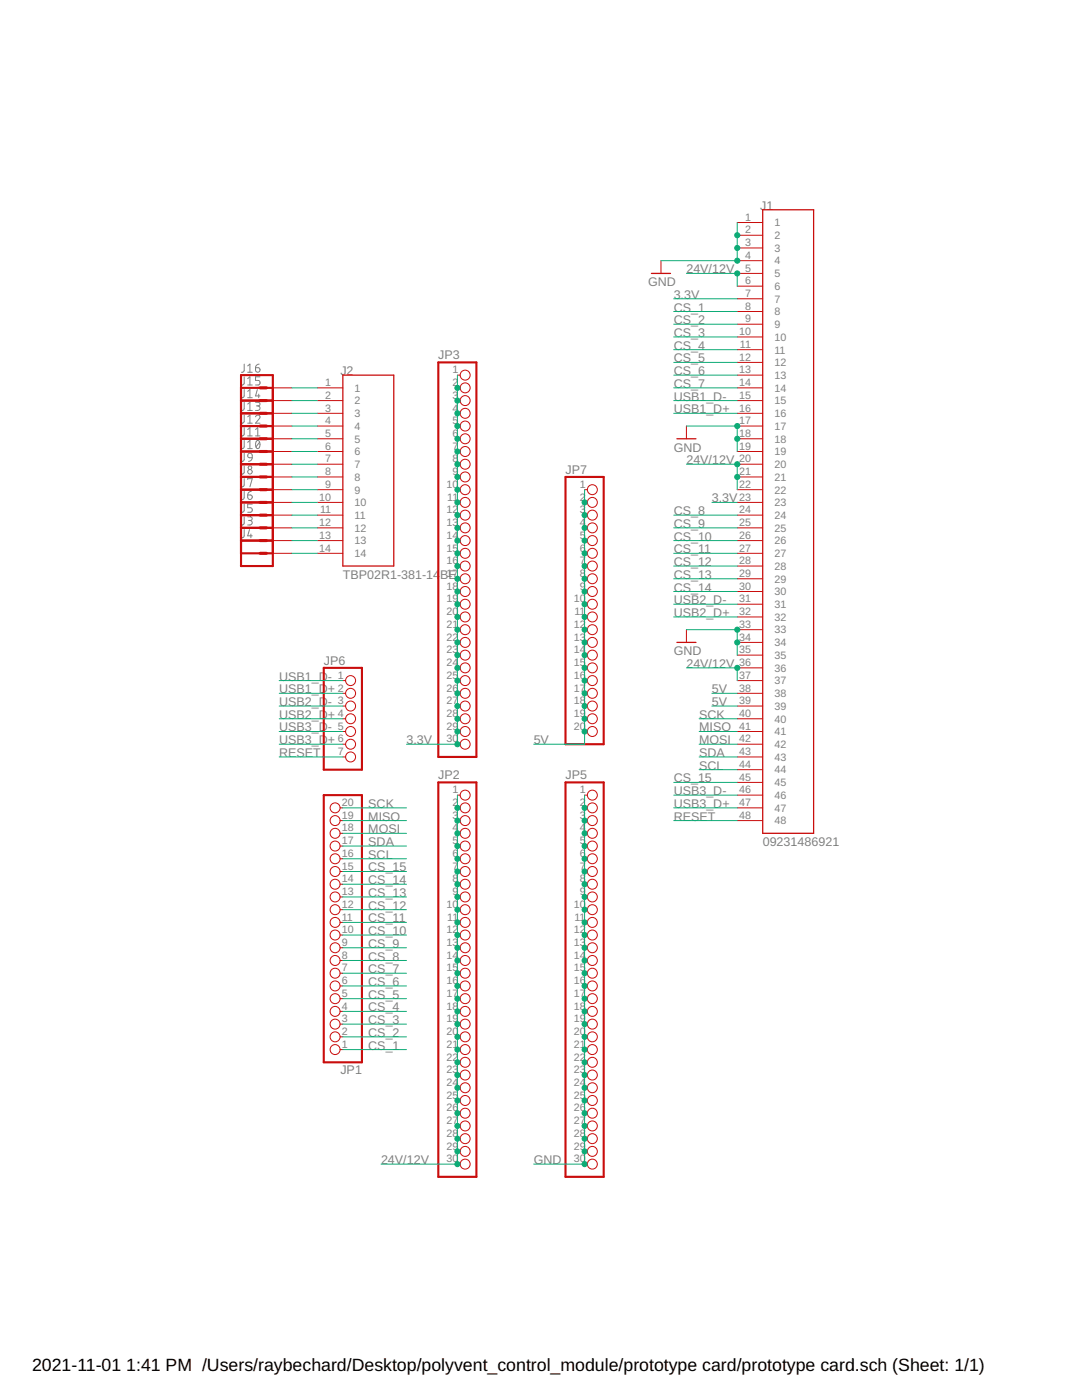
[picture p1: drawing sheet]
<svg xmlns="http://www.w3.org/2000/svg" width="216mm" height="279mm" viewBox="0 0 216 279" stroke-linecap="round" stroke-linejoin="round" font-family="sans-serif">
<g fill="none" stroke="#808080" stroke-width=".2">
<path d="M48.7 77.7v1.4l-.5 .3M48.7 75.2v1.4l-.5 .2M48.7 72.7v1.4l-.5 .2M49.4 73l.5-.3v1.6M49.4 75.6l.5-.4v1.6M49.4 78.1l.5-.4v1.7M49.4 79.4h.9M49.4 76.8h.9M49.4 74.3h.9M51 73.4h.5a.45 .45 0 0 1 .4 .5 .45 .45 0 0 1-.5 .4 .45 .45 0 0 1-.4-.5zM51.4 77.7l-.4 1.3h.9M51.6 78.7v.7"/>
<path d="M51.7 72.7l-.6 .3-.1 .4M51.9 75.2h-.9v.7h.5a.46 .46 0 0 1 .4 .5 .46 .46 0 0 1-.4 .4h-.5M48.7 98.1v1.4l-.5 .2M48.7 95.5v1.4l-.5 .3M48.7 93v1.4l-.5 .2M48.7 90.4v1.4l-.5 .3M48.7 87.9v1.4l-.5 .2M48.7 85.4v1.4l-.5 .2M48.7 82.8v1.4l-.5 .3M48.7 80.3v1.4l-.5 .2M49.4 98.8h.6a.45 .45 0 0 1 .3 .5 .45 .45 0 0 1-.5 .4 .45 .45 0 0 1-.4-.5zM49.4 95.7v-.2h.9l-.4 1.7"/>
<path d="M49.4 89.5h.9M49.4 88.3l.5-.4v1.6M49.4 80.6l.5-.3v1.6M49.4 83.2l.5-.4v1.7M49.4 85.7l.5-.3v1.6M49.4 87h.9M49.4 84.5h.9M49.4 81.9h.9M49.6 90.6l.3-.2 .3 .2 .1 .8-.8-.2-.1-.3zM50.1 98.1l-.4 .1-.3 .6M50.3 91.4l-.3 .5-.4 .2M51 83.2a.44 .44 0 0 1 .6-.4 .44 .44 0 0 1 .2 .7l-.8 1h.9"/>
<path d="M51 80.3h.5a.36 .36 0 0 1 .4 .3 .36 .36 0 0 1-.4 .4h-.3M51 87h.9M51 85.7l.4-.3v1.6M51.2 88l.2-.1a.97 .97 0 0 1 0 1.6 1.03 1.03 0 0 1-.2-1.5zM51.4 81a.46 .46 0 0 1 .5 .5 .46 .46 0 0 1-.5 .4h-.4M51.8 88.3l-.7 .9M48.7 105.7v1.4l-.5 .2M48.7 103.1v1.4l-.5 .3M48.7 100.6v1.4l-.5 .2M49.4 103.1h.6a.36 .36 0 0 1 .3 .4 .36 .36 0 0 1-.3 .4h-.4M49.8 105.7l-.4 1.2h.9M49.9 103.9a.46 .46 0 0 1 .4 .4 .46 .46 0 0 1-.4 .5h-.5"/>
<path d="M50.1 106.6v.7M50.3 100.6h-.9v.7h.6a.46 .46 0 0 1 .3 .5 .46 .46 0 0 1-.3 .4h-.6"/>
<circle cx="49.9" cy="93.3" r=".36"/>
<circle cx="49.9" cy="94.2" r=".45"/>
</g>
<path d="M130 54.6h3.8M152.2 41.9h10.1v124.4h-10.1zM68.4 74.9h10.2v38.1h-10.2zM135.1 87.6h3.8M135.1 128.2h3.8" fill="none" stroke="#c90d0c" stroke-width=".25"/>
<g fill="none" stroke="#c90d0c" stroke-width=".2">
<path d="M131.9 52v2.6M147.1 44.4h5.1M147.1 46.9h5.1M147.1 49.5h5.1M147.1 52h5.1M147.1 54.6h5.1M147.1 57.1h5.1M147.1 59.6h5.1M53.2 77.4h5.1M53.2 79.9h5.1M63.3 77.4h5.1M63.3 79.9h5.1"/>
<path d="M91.3 74.9h.5M91.3 77.4h.5M91.3 79.9h.5M147.1 62.2h5.1M147.1 64.7h5.1M147.1 67.2h5.1M147.1 69.8h5.1M147.1 72.3h5.1M147.1 74.9h5.1M147.1 77.4h5.1M147.1 79.9h5.1M53.2 82.5h5.1"/>
<path d="M53.2 85h5.1M53.2 87.6h5.1M53.2 90.1h5.1M53.2 92.6h5.1M53.2 95.2h5.1M53.2 97.7h5.1M63.3 82.5h5.1M63.3 85h5.1M63.3 87.6h5.1M63.3 90.1h5.1M63.3 92.6h5.1M63.3 95.2h5.1"/>
<path d="M63.3 97.7h5.1M91.3 82.5h.5M91.3 85h.5M91.3 87.6h.5M91.3 90.1h.5M91.3 92.6h.5M91.3 95.2h.5M91.3 97.7h.5M116.6 97.7h.6M137 85v2.6M147.1 82.5h5.1M147.1 85h5.1"/>
<path d="M147.1 87.6h5.1M147.1 90.1h5.1M147.1 92.6h5.1M147.1 95.2h5.1M147.1 97.7h5.1M53.2 100.3h5.1M53.2 102.8h5.1M53.2 105.3h5.1M53.2 107.9h5.1M53.2 110.4h5.1M63.3 100.3h5.1M63.3 102.8h5.1"/>
<path d="M63.3 105.3h5.1M63.3 107.9h5.1M63.3 110.4h5.1M91.3 100.3h.5M91.3 102.8h.5M91.3 105.3h.5M91.3 107.9h.5M91.3 110.4h.5M91.3 113h.5M91.3 115.5h.5M91.3 118h.5M116.6 100.3h.6"/>
<path d="M116.6 102.8h.6M116.6 105.3h.6M116.6 107.9h.6M116.6 110.4h.6M116.6 113h.6M116.6 115.5h.6M116.6 118h.6M147.1 100.3h5.1M147.1 102.8h5.1M147.1 105.3h5.1M147.1 107.9h5.1M147.1 110.4h5.1"/>
<path d="M147.1 113h5.1M147.1 115.5h5.1M147.1 118h5.1M68.4 135.8h.6M68.4 138.4h.6M91.3 120.6h.5M91.3 123.1h.5M91.3 125.7h.5M91.3 128.2h.5M91.3 130.7h.5M91.3 133.3h.5M91.3 135.8h.5"/>
<path d="M91.3 138.4h.5M116.6 120.6h.6M116.6 123.1h.6M116.6 125.7h.6M116.6 128.2h.6M116.6 130.7h.6M116.6 133.3h.6M116.6 135.8h.6M116.6 138.4h.6M137 125.7v2.5M147.1 120.6h5.1M147.1 123.1h5.1"/>
<path d="M147.1 125.7h5.1M147.1 128.2h5.1M147.1 130.7h5.1M147.1 133.3h5.1M147.1 135.8h5.1M147.1 138.4h5.1M68.4 140.9h.6M68.4 143.4h.6M68.4 146h.6M68.4 148.5h.6M68.4 151.1h.6M91.3 140.9h.5"/>
<path d="M91.3 143.4h.5M91.3 146h.5M91.3 148.5h.5M91.3 158.7h.5M116.6 140.9h.6M116.6 143.4h.6M116.6 146h.6M116.6 158.7h.6M147.1 140.9h5.1M147.1 143.4h5.1M147.1 146h5.1M147.1 148.5h5.1"/>
<path d="M147.1 151.1h5.1M147.1 153.6h5.1M147.1 156.1h5.1M147.1 158.7h5.1M67.9 161.2h.5M67.9 163.8h.5M67.9 179h.5M67.9 176.5h.5M67.9 173.9h.5M67.9 171.4h.5M67.9 168.8h.5M67.9 166.3h.5"/>
<path d="M91.3 161.2h.5M91.3 163.8h.5M91.3 179h.5M91.3 176.5h.5M91.3 173.9h.5M91.3 171.4h.5M91.3 168.8h.5M91.3 166.3h.5M116.6 161.2h.6M116.6 163.8h.6M116.6 179h.6M116.6 176.5h.6"/>
<path d="M116.6 173.9h.6M116.6 171.4h.6M116.6 168.8h.6M116.6 166.3h.6M147.1 161.2h5.1M147.1 163.8h5.1M67.9 199.3h.5M67.9 196.8h.5M67.9 194.2h.5M67.9 191.7h.5M67.9 189.1h.5M67.9 186.6h.5"/>
<path d="M67.9 184.1h.5M67.9 181.5h.5M91.3 199.3h.5M91.3 196.8h.5M91.3 194.2h.5M91.3 191.7h.5M91.3 189.1h.5M91.3 186.6h.5M91.3 184.1h.5M91.3 181.5h.5M116.6 199.3h.6M116.6 196.8h.6"/>
<path d="M116.6 194.2h.6M116.6 191.7h.6M116.6 189.1h.6M116.6 186.6h.6M116.6 184.1h.6M116.6 181.5h.6M67.9 209.5h.5M67.9 206.9h.5M67.9 204.4h.5M67.9 201.8h.5M91.3 209.5h.5M91.3 206.9h.5"/>
<path d="M91.3 204.4h.5M91.3 201.8h.5M91.3 212h.5M91.3 214.5h.5M91.3 217.1h.5M91.3 219.6h.5M116.6 209.5h.6M116.6 206.9h.6M116.6 204.4h.6M116.6 201.8h.6M116.6 212h.6M116.6 214.5h.6"/>
<path d="M116.6 217.1h.6M116.6 219.6h.6M91.3 222.2h.5M91.3 224.7h.5M91.3 227.2h.5M91.3 229.8h.5M91.3 232.3h.5M116.6 222.2h.6M116.6 224.7h.6M116.6 227.2h.6M116.6 229.8h.6M116.6 232.3h.6"/>
<circle cx="92.8" cy="79.9" r=".99"/>
<circle cx="92.8" cy="77.4" r=".99"/>
<circle cx="92.8" cy="74.9" r=".99"/>
<circle cx="92.8" cy="97.7" r=".99"/>
<circle cx="92.8" cy="87.6" r=".99"/>
<circle cx="92.8" cy="90.1" r=".99"/>
<circle cx="92.8" cy="95.2" r=".99"/>
<circle cx="92.8" cy="92.6" r=".99"/>
<circle cx="92.8" cy="82.5" r=".99"/>
<circle cx="92.8" cy="85" r=".99"/>
<circle cx="118.2" cy="97.7" r=".99"/>
<circle cx="92.8" cy="102.8" r=".99"/>
<circle cx="92.8" cy="118" r=".99"/>
<circle cx="92.8" cy="105.3" r=".99"/>
<circle cx="92.8" cy="107.9" r=".99"/>
<circle cx="92.8" cy="110.4" r=".99"/>
<circle cx="92.8" cy="113" r=".99"/>
<circle cx="92.8" cy="115.5" r=".99"/>
<circle cx="92.8" cy="100.3" r=".99"/>
<circle cx="118.2" cy="110.4" r=".99"/>
<circle cx="118.2" cy="102.8" r=".99"/>
<circle cx="118.2" cy="115.5" r=".99"/>
<circle cx="118.2" cy="118" r=".99"/>
<circle cx="118.2" cy="100.3" r=".99"/>
<circle cx="118.2" cy="105.3" r=".99"/>
<circle cx="118.2" cy="107.9" r=".99"/>
<circle cx="118.2" cy="113" r=".99"/>
<circle cx="70" cy="138.4" r=".99"/>
<circle cx="70" cy="135.8" r=".99"/>
<circle cx="92.8" cy="130.7" r=".99"/>
<circle cx="92.8" cy="120.6" r=".99"/>
<circle cx="92.8" cy="123.1" r=".99"/>
<circle cx="92.8" cy="133.3" r=".99"/>
<circle cx="92.8" cy="125.7" r=".99"/>
<circle cx="92.8" cy="128.2" r=".99"/>
<circle cx="92.8" cy="135.8" r=".99"/>
<circle cx="92.8" cy="138.4" r=".99"/>
<circle cx="118.2" cy="128.2" r=".99"/>
<circle cx="118.2" cy="123.1" r=".99"/>
<circle cx="118.2" cy="130.7" r=".99"/>
<circle cx="118.2" cy="120.6" r=".99"/>
<circle cx="118.2" cy="125.7" r=".99"/>
<circle cx="118.2" cy="133.3" r=".99"/>
<circle cx="118.2" cy="135.8" r=".99"/>
<circle cx="118.2" cy="138.4" r=".99"/>
<circle cx="70" cy="140.9" r=".99"/>
<circle cx="70" cy="148.5" r=".99"/>
<circle cx="70" cy="146" r=".99"/>
<circle cx="70" cy="143.4" r=".99"/>
<circle cx="70" cy="151.1" r=".99"/>
<circle cx="92.8" cy="158.7" r=".99"/>
<circle cx="92.8" cy="148.5" r=".99"/>
<circle cx="92.8" cy="140.9" r=".99"/>
<circle cx="92.8" cy="143.4" r=".99"/>
<circle cx="92.8" cy="146" r=".99"/>
<circle cx="118.2" cy="158.7" r=".99"/>
<circle cx="118.2" cy="140.9" r=".99"/>
<circle cx="118.2" cy="146" r=".99"/>
<circle cx="118.2" cy="143.4" r=".99"/>
<circle cx="66.9" cy="171.4" r=".99"/>
<circle cx="66.9" cy="161.2" r=".99"/>
<circle cx="66.9" cy="168.8" r=".99"/>
<circle cx="66.9" cy="166.3" r=".99"/>
<circle cx="66.9" cy="163.8" r=".99"/>
<circle cx="66.9" cy="173.9" r=".99"/>
<circle cx="66.9" cy="179" r=".99"/>
<circle cx="66.9" cy="176.5" r=".99"/>
<circle cx="92.8" cy="161.2" r=".99"/>
<circle cx="92.8" cy="168.8" r=".99"/>
<circle cx="92.8" cy="171.4" r=".99"/>
<circle cx="92.8" cy="163.8" r=".99"/>
<circle cx="92.8" cy="166.3" r=".99"/>
<circle cx="92.8" cy="173.9" r=".99"/>
<circle cx="92.8" cy="176.5" r=".99"/>
<circle cx="92.8" cy="179" r=".99"/>
<circle cx="118.2" cy="171.4" r=".99"/>
<circle cx="118.2" cy="161.2" r=".99"/>
<circle cx="118.2" cy="166.3" r=".99"/>
<circle cx="118.2" cy="168.8" r=".99"/>
<circle cx="118.2" cy="163.8" r=".99"/>
<circle cx="118.2" cy="173.9" r=".99"/>
<circle cx="118.2" cy="179" r=".99"/>
<circle cx="118.2" cy="176.5" r=".99"/>
<circle cx="66.9" cy="196.8" r=".99"/>
<circle cx="66.9" cy="189.1" r=".99"/>
<circle cx="66.9" cy="184.1" r=".99"/>
<circle cx="66.9" cy="181.5" r=".99"/>
<circle cx="66.9" cy="194.2" r=".99"/>
<circle cx="66.9" cy="186.6" r=".99"/>
<circle cx="66.9" cy="199.3" r=".99"/>
<circle cx="66.9" cy="191.7" r=".99"/>
<circle cx="92.8" cy="189.1" r=".99"/>
<circle cx="92.8" cy="181.5" r=".99"/>
<circle cx="92.8" cy="194.2" r=".99"/>
<circle cx="92.8" cy="196.8" r=".99"/>
<circle cx="92.8" cy="191.7" r=".99"/>
<circle cx="92.8" cy="184.1" r=".99"/>
<circle cx="92.8" cy="186.6" r=".99"/>
<circle cx="92.8" cy="199.3" r=".99"/>
<circle cx="118.2" cy="189.1" r=".99"/>
<circle cx="118.2" cy="186.6" r=".99"/>
<circle cx="118.2" cy="196.8" r=".99"/>
<circle cx="118.2" cy="184.1" r=".99"/>
<circle cx="118.2" cy="191.7" r=".99"/>
<circle cx="118.2" cy="194.2" r=".99"/>
<circle cx="118.2" cy="199.3" r=".99"/>
<circle cx="118.2" cy="181.5" r=".99"/>
<circle cx="66.9" cy="209.5" r=".99"/>
<circle cx="66.9" cy="206.9" r=".99"/>
<circle cx="66.9" cy="204.4" r=".99"/>
<circle cx="66.9" cy="201.8" r=".99"/>
<circle cx="92.8" cy="219.6" r=".99"/>
<circle cx="92.8" cy="209.5" r=".99"/>
<circle cx="92.8" cy="201.8" r=".99"/>
<circle cx="92.8" cy="212" r=".99"/>
<circle cx="92.8" cy="214.5" r=".99"/>
<circle cx="92.8" cy="204.4" r=".99"/>
<circle cx="92.8" cy="206.9" r=".99"/>
<circle cx="92.8" cy="217.1" r=".99"/>
<circle cx="118.2" cy="204.4" r=".99"/>
<circle cx="118.2" cy="201.8" r=".99"/>
<circle cx="118.2" cy="209.5" r=".99"/>
<circle cx="118.2" cy="212" r=".99"/>
<circle cx="118.2" cy="219.6" r=".99"/>
<circle cx="118.2" cy="206.9" r=".99"/>
<circle cx="118.2" cy="214.5" r=".99"/>
<circle cx="118.2" cy="217.1" r=".99"/>
<circle cx="92.8" cy="224.7" r=".99"/>
<circle cx="92.8" cy="227.2" r=".99"/>
<circle cx="92.8" cy="222.2" r=".99"/>
<circle cx="92.8" cy="229.8" r=".99"/>
<circle cx="92.8" cy="232.3" r=".99"/>
<circle cx="118.2" cy="227.2" r=".99"/>
<circle cx="118.2" cy="224.7" r=".99"/>
<circle cx="118.2" cy="222.2" r=".99"/>
<circle cx="118.2" cy="229.8" r=".99"/>
<circle cx="118.2" cy="232.3" r=".99"/>
</g>
<g fill="none" stroke="#c90d0c" stroke-width=".42">
<path d="M48.1 74.9h6.3v38.1h-6.3zM48.1 79.9h6.3M48.1 77.4h6.3M87.5 72.3h7.6v78.8h-7.6zM48.1 97.7h6.3M48.1 95.2h6.3M48.1 92.6h6.3M48.1 90.1h6.3M48.1 87.6h6.3M48.1 85h6.3M48.1 82.5h6.3M112.8 95.2h7.7v53.3h-7.7z"/>
<path d="M48.1 107.9h6.3M48.1 110.4h6.3M48.1 105.3h6.3M48.1 102.8h6.3M48.1 100.3h6.3M64.6 133.3h7.6v20.3h-7.6zM64.6 158.7h7.6v53.3h-7.6zM87.5 156.1h7.6v78.8h-7.6zM112.8 156.1h7.7v78.8h-7.7z"/>
</g>
<g fill="none" stroke="#c90d0c" stroke-width=".61">
<path d="M51.9 79.9h1.3M51.9 77.4h1.3M51.9 97.7h1.3M51.9 95.2h1.3M51.9 92.6h1.3M51.9 90.1h1.3M51.9 87.6h1.3M51.9 85h1.3M51.9 82.5h1.3M51.9 110.4h1.3M51.9 107.9h1.3M51.9 105.3h1.3"/>
<path d="M51.9 102.8h1.3M51.9 100.3h1.3"/>
</g>
<g fill="none" stroke="#0dab76" stroke-width=".2">
<path d="M134.4 59.6h12.7M137 54.6h10.1v2.5M147.1 44.4v7.6h-15.2M58.3 79.9h5M58.3 77.4h5M91.3 74.9v73.6h-10.2M134.4 79.9h12.7M134.4 77.4h12.7M134.4 62.2h12.7M134.4 67.2h12.7M134.4 72.3h12.7M134.4 74.9h12.7"/>
<path d="M134.4 69.8h12.7M134.4 64.7h12.7M58.3 85h5M58.3 92.6h5M58.3 97.7h5M58.3 95.2h5M58.3 90.1h5M58.3 87.6h5M58.3 82.5h5M116.6 97.7v50.8h-10.1M134.4 82.5h12.7M137 85h10.1v5.1"/>
<path d="M137 92.6h10.1v5.1M58.3 100.3h5M58.3 110.4h5M58.3 107.9h5M58.3 105.3h5M58.3 102.8h5M134.4 110.4h12.7M134.4 107.9h12.7M134.4 105.3h12.7M134.4 102.8h12.7M134.4 113h12.7M134.4 118h12.7"/>
<path d="M134.4 115.5h12.7M142 100.3h5.1M55.7 138.4h12.7M55.7 135.8h12.7M134.4 123.1h12.7M134.4 120.6h12.7M137 125.7h10.1v5M137 133.3h10.1v2.5M142 138.4h5.1M55.7 140.9h12.7M55.7 148.5h12.7M55.7 143.4h12.7"/>
<path d="M55.7 146h12.7M55.7 151.1h12.7M91.3 158.7v73.6h-15.3M116.6 158.7v73.6h-10.1M134.4 156.1h12.7M134.4 158.7h12.7M139.5 148.5h7.6M139.5 143.4h7.6M139.5 146h7.6M139.5 151.1h7.6M139.5 153.6h7.6M142 140.9h5.1"/>
<path d="M68.4 161.2h12.7M68.4 163.8h12.7M68.4 166.3h12.7M68.4 168.8h12.7M68.4 171.4h12.7M68.4 176.5h12.7M68.4 179h12.7M68.4 173.9h12.7M134.4 161.2h12.7M134.4 163.8h12.7M68.4 199.3h12.7M68.4 194.2h12.7"/>
<path d="M68.4 191.7h12.7M68.4 186.6h12.7M68.4 181.5h12.7M68.4 196.8h12.7M68.4 184.1h12.7M68.4 189.1h12.7M68.4 209.5h12.7M68.4 204.4h12.7M68.4 201.8h12.7M68.4 206.9h12.7"/>
</g>
<g fill="#0dab76" stroke="#0dab76" stroke-width=".2">
<circle cx="147.1" cy="46.9" r=".51"/>
<circle cx="147.1" cy="49.5" r=".51"/>
<circle cx="147.1" cy="52" r=".51"/>
<circle cx="147.1" cy="128.2" r=".51"/>
<circle cx="147.1" cy="125.7" r=".51"/>
<circle cx="147.1" cy="87.6" r=".51"/>
<circle cx="147.1" cy="85" r=".51"/>
<circle cx="116.6" cy="161.2" r=".51"/>
<circle cx="116.6" cy="163.8" r=".51"/>
<circle cx="116.6" cy="166.3" r=".51"/>
<circle cx="116.6" cy="168.8" r=".51"/>
<circle cx="116.6" cy="171.4" r=".51"/>
<circle cx="116.6" cy="173.9" r=".51"/>
<circle cx="116.6" cy="176.5" r=".51"/>
<circle cx="116.6" cy="179" r=".51"/>
<circle cx="116.6" cy="181.5" r=".51"/>
<circle cx="116.6" cy="184.1" r=".51"/>
<circle cx="116.6" cy="186.6" r=".51"/>
<circle cx="116.6" cy="189.1" r=".51"/>
<circle cx="116.6" cy="191.7" r=".51"/>
<circle cx="116.6" cy="194.2" r=".51"/>
<circle cx="116.6" cy="196.8" r=".51"/>
<circle cx="116.6" cy="199.3" r=".51"/>
<circle cx="116.6" cy="201.8" r=".51"/>
<circle cx="116.6" cy="204.4" r=".51"/>
<circle cx="116.6" cy="206.9" r=".51"/>
<circle cx="116.6" cy="209.5" r=".51"/>
<circle cx="116.6" cy="212" r=".51"/>
<circle cx="116.6" cy="214.5" r=".51"/>
<circle cx="116.6" cy="217.1" r=".51"/>
<circle cx="116.6" cy="219.6" r=".51"/>
<circle cx="116.6" cy="222.2" r=".51"/>
<circle cx="116.6" cy="224.7" r=".51"/>
<circle cx="116.6" cy="227.2" r=".51"/>
<circle cx="116.6" cy="229.8" r=".51"/>
<circle cx="116.6" cy="232.3" r=".51"/>
<circle cx="147.1" cy="54.6" r=".51"/>
<circle cx="147.1" cy="92.6" r=".51"/>
<circle cx="147.1" cy="95.2" r=".51"/>
<circle cx="147.1" cy="133.3" r=".51"/>
<circle cx="91.3" cy="161.2" r=".51"/>
<circle cx="91.3" cy="163.8" r=".51"/>
<circle cx="91.3" cy="166.3" r=".51"/>
<circle cx="91.3" cy="168.8" r=".51"/>
<circle cx="91.3" cy="171.4" r=".51"/>
<circle cx="91.3" cy="173.9" r=".51"/>
<circle cx="91.3" cy="176.5" r=".51"/>
<circle cx="91.3" cy="179" r=".51"/>
<circle cx="91.3" cy="181.5" r=".51"/>
<circle cx="91.3" cy="184.1" r=".51"/>
<circle cx="91.3" cy="186.6" r=".51"/>
<circle cx="91.3" cy="189.1" r=".51"/>
<circle cx="91.3" cy="191.7" r=".51"/>
<circle cx="91.3" cy="194.2" r=".51"/>
<circle cx="91.3" cy="196.8" r=".51"/>
<circle cx="91.3" cy="199.3" r=".51"/>
<circle cx="91.3" cy="201.8" r=".51"/>
<circle cx="91.3" cy="204.4" r=".51"/>
<circle cx="91.3" cy="206.9" r=".51"/>
<circle cx="91.3" cy="209.5" r=".51"/>
<circle cx="91.3" cy="212" r=".51"/>
<circle cx="91.3" cy="214.5" r=".51"/>
<circle cx="91.3" cy="217.1" r=".51"/>
<circle cx="91.3" cy="219.6" r=".51"/>
<circle cx="91.3" cy="222.2" r=".51"/>
<circle cx="91.3" cy="224.7" r=".51"/>
<circle cx="91.3" cy="227.2" r=".51"/>
<circle cx="91.3" cy="229.8" r=".51"/>
<circle cx="91.3" cy="232.3" r=".51"/>
<circle cx="116.6" cy="100.3" r=".51"/>
<circle cx="116.6" cy="102.8" r=".51"/>
<circle cx="116.6" cy="105.3" r=".51"/>
<circle cx="116.6" cy="107.9" r=".51"/>
<circle cx="116.6" cy="110.4" r=".51"/>
<circle cx="116.6" cy="113" r=".51"/>
<circle cx="116.6" cy="115.5" r=".51"/>
<circle cx="116.6" cy="118" r=".51"/>
<circle cx="116.6" cy="120.6" r=".51"/>
<circle cx="116.6" cy="123.1" r=".51"/>
<circle cx="116.6" cy="125.7" r=".51"/>
<circle cx="116.6" cy="128.2" r=".51"/>
<circle cx="116.6" cy="130.7" r=".51"/>
<circle cx="116.6" cy="133.3" r=".51"/>
<circle cx="116.6" cy="135.8" r=".51"/>
<circle cx="116.6" cy="138.4" r=".51"/>
<circle cx="116.6" cy="140.9" r=".51"/>
<circle cx="116.6" cy="143.4" r=".51"/>
<circle cx="116.6" cy="146" r=".51"/>
<circle cx="91.3" cy="77.4" r=".51"/>
<circle cx="91.3" cy="79.9" r=".51"/>
<circle cx="91.3" cy="82.5" r=".51"/>
<circle cx="91.3" cy="85" r=".51"/>
<circle cx="91.3" cy="87.6" r=".51"/>
<circle cx="91.3" cy="90.1" r=".51"/>
<circle cx="91.3" cy="92.6" r=".51"/>
<circle cx="91.3" cy="95.2" r=".51"/>
<circle cx="91.3" cy="97.7" r=".51"/>
<circle cx="91.3" cy="100.3" r=".51"/>
<circle cx="91.3" cy="102.8" r=".51"/>
<circle cx="91.3" cy="105.3" r=".51"/>
<circle cx="91.3" cy="107.9" r=".51"/>
<circle cx="91.3" cy="110.4" r=".51"/>
<circle cx="91.3" cy="113" r=".51"/>
<circle cx="91.3" cy="115.5" r=".51"/>
<circle cx="91.3" cy="118" r=".51"/>
<circle cx="91.3" cy="120.6" r=".51"/>
<circle cx="91.3" cy="123.1" r=".51"/>
<circle cx="91.3" cy="125.7" r=".51"/>
<circle cx="91.3" cy="128.2" r=".51"/>
<circle cx="91.3" cy="130.7" r=".51"/>
<circle cx="91.3" cy="133.3" r=".51"/>
<circle cx="91.3" cy="135.8" r=".51"/>
<circle cx="91.3" cy="138.4" r=".51"/>
<circle cx="91.3" cy="140.9" r=".51"/>
<circle cx="91.3" cy="143.4" r=".51"/>
<circle cx="91.3" cy="146" r=".51"/>
<circle cx="91.3" cy="148.5" r=".51"/>
</g>
<g font-size="3.5">
<text x="6.4" y="273.5">2021-11-01</text>
<text x="25.2" y="273.5">1:41 PM /Users/raybechard/Desktop/polyvent_control_module/prototype card/prototype card.sch (Sheet: 1/1)</text>
</g>
<g font-size="2.5" fill="#808080">
<text x="151.7" y="41.9">J1</text>
<text x="129.3" y="57.1">GND</text>
<text x="134.4" y="59.6">3.3V</text>
<text x="137" y="54.6">24V/12V</text>
<text x="134.4" y="62.2">CS_1</text>
<text x="134.4" y="64.7">CS_2</text>
<text x="87.5" y="71.7">JP3</text>
<text x="134.4" y="67.3">CS_3</text>
<text x="134.4" y="69.8">CS_4</text>
<text x="67.9" y="74.9">J</text>
<text x="69.2" y="74.9">2</text>
<text x="134.4" y="72.3">CS_5</text>
<text x="134.4" y="77.4">CS_7</text>
<text x="134.4" y="74.9">CS_6</text>
<text x="134.4" y="82.5">USB1_D+</text>
<text x="134.4" y="80">USB1_D-</text>
<text x="112.8" y="94.6">JP7</text>
<text x="134.4" y="90.1">GND</text>
<text x="137" y="92.7">24V/12V</text>
<text x="142" y="100.3">3.3V</text>
<text x="134.4" y="102.8">CS_8</text>
<text x="134.4" y="107.9">CS_10</text>
<text x="134.4" y="105.3">CS_9</text>
<text x="134.4" y="113">CS_12</text>
<text x="134.4" y="110.4">CS_11</text>
<text x="68.4" y="115.5">TBP02R1-381-14</text>
<text x="87.8" y="115.5">BE</text>
<text x="134.4" y="118">CS_14</text>
<text x="134.4" y="115.5">CS_13</text>
<text x="134.4" y="123.1">USB2_D+</text>
<text x="134.4" y="120.6">USB2_D-</text>
<text x="134.4" y="130.7">GND</text>
<text x="55.7" y="135.8">USB1_D-</text>
<text x="64.6" y="132.6">JP6</text>
<text x="137" y="133.3">24V/12V</text>
<text x="55.7" y="138.4">USB1_D+</text>
<text x="55.7" y="143.4">USB2_D+</text>
<text x="55.7" y="140.9">USB2_D-</text>
<text x="139.5" y="143.4">SCK</text>
<text x="142" y="140.9">5V</text>
<text x="142" y="138.4">5V</text>
<text x="55.7" y="146">USB3_D-</text>
<text x="55.7" y="148.5">USB3_D+</text>
<text x="81.1" y="148.5">3.3V</text>
<text x="106.5" y="148.5">5V</text>
<text x="139.5" y="146">MISO</text>
<text x="139.5" y="148.5">MOSI</text>
<text x="55.7" y="151.1">RESET</text>
<text x="87.5" y="155.5">JP2</text>
<text x="112.8" y="155.5">JP5</text>
<text x="139.5" y="151.1">SDA</text>
<text x="139.5" y="153.6">SCL</text>
<text x="73.5" y="161.2">SCK</text>
<text x="134.4" y="156.1">CS_15</text>
<text x="134.4" y="158.7">USB3_D-</text>
<text x="134.4" y="161.2">USB3_D+</text>
<text x="73.5" y="163.8">MISO</text>
<text x="73.5" y="166.3">MOSI</text>
<text x="134.4" y="163.8">RESET</text>
<text x="73.5" y="168.8">SDA</text>
<text x="73.5" y="171.4">SCL</text>
<text x="73.5" y="173.9">CS_15</text>
<text x="152.2" y="168.8">09231486921</text>
<text x="73.5" y="176.5">CS_14</text>
<text x="73.5" y="179">CS_13</text>
<text x="73.5" y="181.5">CS_12</text>
<text x="73.5" y="184.1">CS_11</text>
<text x="73.5" y="191.7">CS_8</text>
<text x="73.5" y="186.6">CS_10</text>
<text x="73.5" y="189.2">CS_9</text>
<text x="73.5" y="194.2">CS_7</text>
<text x="73.5" y="196.8">CS_6</text>
<text x="73.5" y="199.3">CS_5</text>
<text x="73.5" y="201.9">CS_4</text>
<text x="73.5" y="209.5">CS_1</text>
<text x="73.5" y="204.4">CS_3</text>
<text x="73.5" y="206.9">CS_2</text>
<text x="67.9" y="214.4">JP1</text>
<text x="76" y="232.3">24V/12V</text>
<text x="106.5" y="232.3">GND</text>
</g>
<g font-size="2.1" fill="#808080">
<text x="148.7" y="44">1</text>
<text x="148.7" y="46.6">2</text>
<text x="154.5" y="45.2">1</text>
<text x="154.5" y="47.7">2</text>
<text x="148.7" y="49.1">3</text>
<text x="148.7" y="51.7">4</text>
<text x="154.5" y="50.2">3</text>
<text x="154.5" y="52.8">4</text>
<text x="148.7" y="54.2">5</text>
<text x="148.7" y="56.7">6</text>
<text x="148.7" y="59.3">7</text>
<text x="154.5" y="55.3">5</text>
<text x="154.5" y="57.9">6</text>
<text x="148.7" y="61.8">8</text>
<text x="148.7" y="64.4">9</text>
<text x="154.5" y="60.4">7</text>
<text x="154.5" y="62.9">8</text>
<text x="154.5" y="65.5">9</text>
<text x="147.5" y="66.9">10</text>
<text x="147.5" y="72">12</text>
<text x="147.6" y="69.4">11</text>
<text x="154.5" y="68">10</text>
<text x="154.5" y="70.6">11</text>
<text x="64.9" y="77.1">1</text>
<text x="90.3" y="74.5">1</text>
<text x="90.3" y="77.1">2</text>
<text x="147.5" y="74.5">13</text>
<text x="147.5" y="77.1">14</text>
<text x="154.5" y="73.1">12</text>
<text x="154.5" y="75.6">13</text>
<text x="64.9" y="79.6">2</text>
<text x="64.9" y="82.1">3</text>
<text x="70.7" y="78.2">1</text>
<text x="70.7" y="80.7">2</text>
<text x="70.7" y="83.3">3</text>
<text x="90.3" y="79.6">3</text>
<text x="90.3" y="82.1">4</text>
<text x="147.5" y="79.6">15</text>
<text x="147.5" y="82.1">16</text>
<text x="154.5" y="78.2">14</text>
<text x="154.5" y="80.7">15</text>
<text x="154.5" y="83.3">16</text>
<text x="64.9" y="84.7">4</text>
<text x="64.9" y="87.2">5</text>
<text x="64.9" y="89.8">6</text>
<text x="70.7" y="85.8">4</text>
<text x="70.7" y="88.3">5</text>
<text x="90.3" y="84.7">5</text>
<text x="90.3" y="87.2">6</text>
<text x="90.3" y="89.8">7</text>
<text x="147.5" y="84.7">17</text>
<text x="147.5" y="87.2">18</text>
<text x="147.5" y="89.8">19</text>
<text x="154.5" y="85.8">17</text>
<text x="154.5" y="88.3">18</text>
<text x="64.9" y="92.3">7</text>
<text x="64.9" y="94.8">8</text>
<text x="70.7" y="90.9">6</text>
<text x="70.7" y="93.4">7</text>
<text x="70.7" y="96">8</text>
<text x="90.3" y="92.3">8</text>
<text x="90.3" y="94.8">9</text>
<text x="147.5" y="92.3">20</text>
<text x="147.5" y="94.8">21</text>
<text x="154.5" y="90.9">19</text>
<text x="154.5" y="93.4">20</text>
<text x="154.5" y="96">21</text>
<text x="63.7" y="99.9">10</text>
<text x="64.9" y="97.4">9</text>
<text x="70.7" y="98.5">9</text>
<text x="70.7" y="101">10</text>
<text x="89.1" y="97.4">10</text>
<text x="89.2" y="99.9">11</text>
<text x="115.7" y="97.4">1</text>
<text x="115.7" y="99.9">2</text>
<text x="147.5" y="97.4">22</text>
<text x="147.5" y="99.9">23</text>
<text x="154.5" y="98.5">22</text>
<text x="154.5" y="101">23</text>
<text x="63.7" y="105">12</text>
<text x="63.7" y="107.5">13</text>
<text x="63.9" y="102.5">11</text>
<text x="70.7" y="103.6">11</text>
<text x="70.7" y="106.1">12</text>
<text x="89.1" y="102.5">12</text>
<text x="89.1" y="105">13</text>
<text x="89.1" y="107.5">14</text>
<text x="115.7" y="102.5">3</text>
<text x="115.7" y="105">4</text>
<text x="115.7" y="107.5">5</text>
<text x="147.5" y="102.5">24</text>
<text x="147.5" y="105">25</text>
<text x="147.5" y="107.5">26</text>
<text x="154.5" y="103.6">24</text>
<text x="154.5" y="106.1">25</text>
<text x="63.7" y="110.1">14</text>
<text x="70.7" y="108.7">13</text>
<text x="70.7" y="111.2">14</text>
<text x="89.1" y="110.1">15</text>
<text x="89.1" y="112.6">16</text>
<text x="115.7" y="110.1">6</text>
<text x="115.7" y="112.6">7</text>
<text x="147.5" y="110.1">27</text>
<text x="147.5" y="112.6">28</text>
<text x="154.5" y="108.7">26</text>
<text x="154.5" y="111.2">27</text>
<text x="154.5" y="113.7">28</text>
<text x="89.1" y="115.2">17</text>
<text x="89.1" y="117.7">18</text>
<text x="115.7" y="115.2">8</text>
<text x="115.7" y="117.7">9</text>
<text x="147.5" y="115.2">29</text>
<text x="147.5" y="117.7">30</text>
<text x="154.5" y="116.3">29</text>
<text x="154.5" y="118.8">30</text>
<text x="89.1" y="120.2">19</text>
<text x="89.1" y="122.8">20</text>
<text x="89.1" y="125.3">21</text>
<text x="114.5" y="120.2">10</text>
<text x="114.5" y="125.3">12</text>
<text x="114.6" y="122.8">11</text>
<text x="147.5" y="120.2">31</text>
<text x="147.5" y="122.8">32</text>
<text x="147.5" y="125.3">33</text>
<text x="154.5" y="121.3">31</text>
<text x="154.5" y="123.9">32</text>
<text x="89.1" y="127.8">22</text>
<text x="89.1" y="130.4">23</text>
<text x="114.5" y="127.8">13</text>
<text x="114.5" y="130.4">14</text>
<text x="147.5" y="127.8">34</text>
<text x="147.5" y="130.4">35</text>
<text x="154.5" y="126.4">33</text>
<text x="154.5" y="129">34</text>
<text x="154.5" y="131.5">35</text>
<text x="67.4" y="135.5">1</text>
<text x="89.1" y="132.9">24</text>
<text x="89.1" y="135.5">25</text>
<text x="114.5" y="132.9">15</text>
<text x="114.5" y="135.5">16</text>
<text x="147.5" y="132.9">36</text>
<text x="147.5" y="135.5">37</text>
<text x="154.5" y="134">36</text>
<text x="154.5" y="136.6">37</text>
<text x="67.4" y="138">2</text>
<text x="67.4" y="140.5">3</text>
<text x="67.4" y="143.1">4</text>
<text x="89.1" y="138">26</text>
<text x="89.1" y="140.5">27</text>
<text x="89.1" y="143.1">28</text>
<text x="114.5" y="138">17</text>
<text x="114.5" y="140.5">18</text>
<text x="114.5" y="143.1">19</text>
<text x="147.5" y="138">38</text>
<text x="147.5" y="140.5">39</text>
<text x="147.5" y="143.1">40</text>
<text x="154.5" y="139.1">38</text>
<text x="154.5" y="141.7">39</text>
<text x="67.4" y="145.6">5</text>
<text x="67.4" y="148.2">6</text>
<text x="89.1" y="145.6">29</text>
<text x="89.1" y="148.2">30</text>
<text x="114.5" y="145.6">20</text>
<text x="147.5" y="145.6">41</text>
<text x="147.5" y="148.2">42</text>
<text x="154.5" y="144.2">40</text>
<text x="154.5" y="146.7">41</text>
<text x="154.5" y="149.3">42</text>
<text x="67.4" y="150.7">7</text>
<text x="147.5" y="150.7">43</text>
<text x="147.5" y="153.2">44</text>
<text x="147.5" y="155.8">45</text>
<text x="154.5" y="151.8">43</text>
<text x="154.5" y="154.4">44</text>
<text x="68.2" y="160.9">20</text>
<text x="90.3" y="158.3">1</text>
<text x="90.3" y="160.9">2</text>
<text x="115.7" y="158.3">1</text>
<text x="115.7" y="160.9">2</text>
<text x="147.5" y="158.3">46</text>
<text x="147.5" y="160.9">47</text>
<text x="154.5" y="156.9">45</text>
<text x="154.5" y="159.4">46</text>
<text x="154.5" y="162">47</text>
<text x="68.2" y="165.9">18</text>
<text x="68.2" y="163.4">19</text>
<text x="90.3" y="163.4">3</text>
<text x="90.3" y="165.9">4</text>
<text x="115.7" y="163.4">3</text>
<text x="115.7" y="165.9">4</text>
<text x="147.5" y="163.4">48</text>
<text x="154.5" y="164.5">48</text>
<text x="68.2" y="173.6">15</text>
<text x="68.2" y="171">16</text>
<text x="68.2" y="168.5">17</text>
<text x="90.3" y="168.5">5</text>
<text x="90.3" y="171">6</text>
<text x="90.3" y="173.6">7</text>
<text x="115.7" y="168.5">5</text>
<text x="115.7" y="171">6</text>
<text x="115.7" y="173.6">7</text>
<text x="68.2" y="178.6">13</text>
<text x="68.2" y="176.1">14</text>
<text x="90.3" y="176.1">8</text>
<text x="90.3" y="178.6">9</text>
<text x="115.7" y="176.1">8</text>
<text x="115.7" y="178.6">9</text>
<text x="68.2" y="183.7">11</text>
<text x="68.2" y="181.2">12</text>
<text x="89.1" y="181.2">10</text>
<text x="89.2" y="183.7">11</text>
<text x="114.5" y="181.2">10</text>
<text x="114.6" y="183.7">11</text>
<text x="68.2" y="191.3">8</text>
<text x="68.2" y="188.8">9</text>
<text x="68.2" y="186.3">10</text>
<text x="89.1" y="186.3">12</text>
<text x="89.1" y="188.8">13</text>
<text x="89.1" y="191.3">14</text>
<text x="114.5" y="186.3">12</text>
<text x="114.5" y="188.8">13</text>
<text x="114.5" y="191.3">14</text>
<text x="68.2" y="196.4">6</text>
<text x="68.2" y="193.9">7</text>
<text x="89.1" y="193.9">15</text>
<text x="89.1" y="196.4">16</text>
<text x="114.5" y="193.9">15</text>
<text x="114.5" y="196.4">16</text>
<text x="68.2" y="201.5">4</text>
<text x="68.2" y="199">5</text>
<text x="89.1" y="199">17</text>
<text x="89.1" y="201.5">18</text>
<text x="114.5" y="199">17</text>
<text x="114.5" y="201.5">18</text>
<text x="68.2" y="209.1">1</text>
<text x="68.2" y="206.6">2</text>
<text x="68.2" y="204">3</text>
<text x="89.1" y="204">19</text>
<text x="89.1" y="206.6">20</text>
<text x="89.1" y="209.1">21</text>
<text x="114.5" y="204">19</text>
<text x="114.5" y="206.6">20</text>
<text x="114.5" y="209.1">21</text>
<text x="89.1" y="211.7">22</text>
<text x="89.1" y="214.2">23</text>
<text x="114.5" y="211.7">22</text>
<text x="114.5" y="214.2">23</text>
<text x="89.1" y="216.7">24</text>
<text x="89.1" y="219.3">25</text>
<text x="89.1" y="221.8">26</text>
<text x="114.5" y="216.7">24</text>
<text x="114.5" y="219.3">25</text>
<text x="114.5" y="221.8">26</text>
<text x="89.1" y="224.4">27</text>
<text x="89.1" y="226.9">28</text>
<text x="114.5" y="224.4">27</text>
<text x="114.5" y="226.9">28</text>
<text x="89.1" y="229.4">29</text>
<text x="89.1" y="232">30</text>
<text x="114.5" y="229.4">29</text>
<text x="114.5" y="232">30</text>
</g>
</svg>
